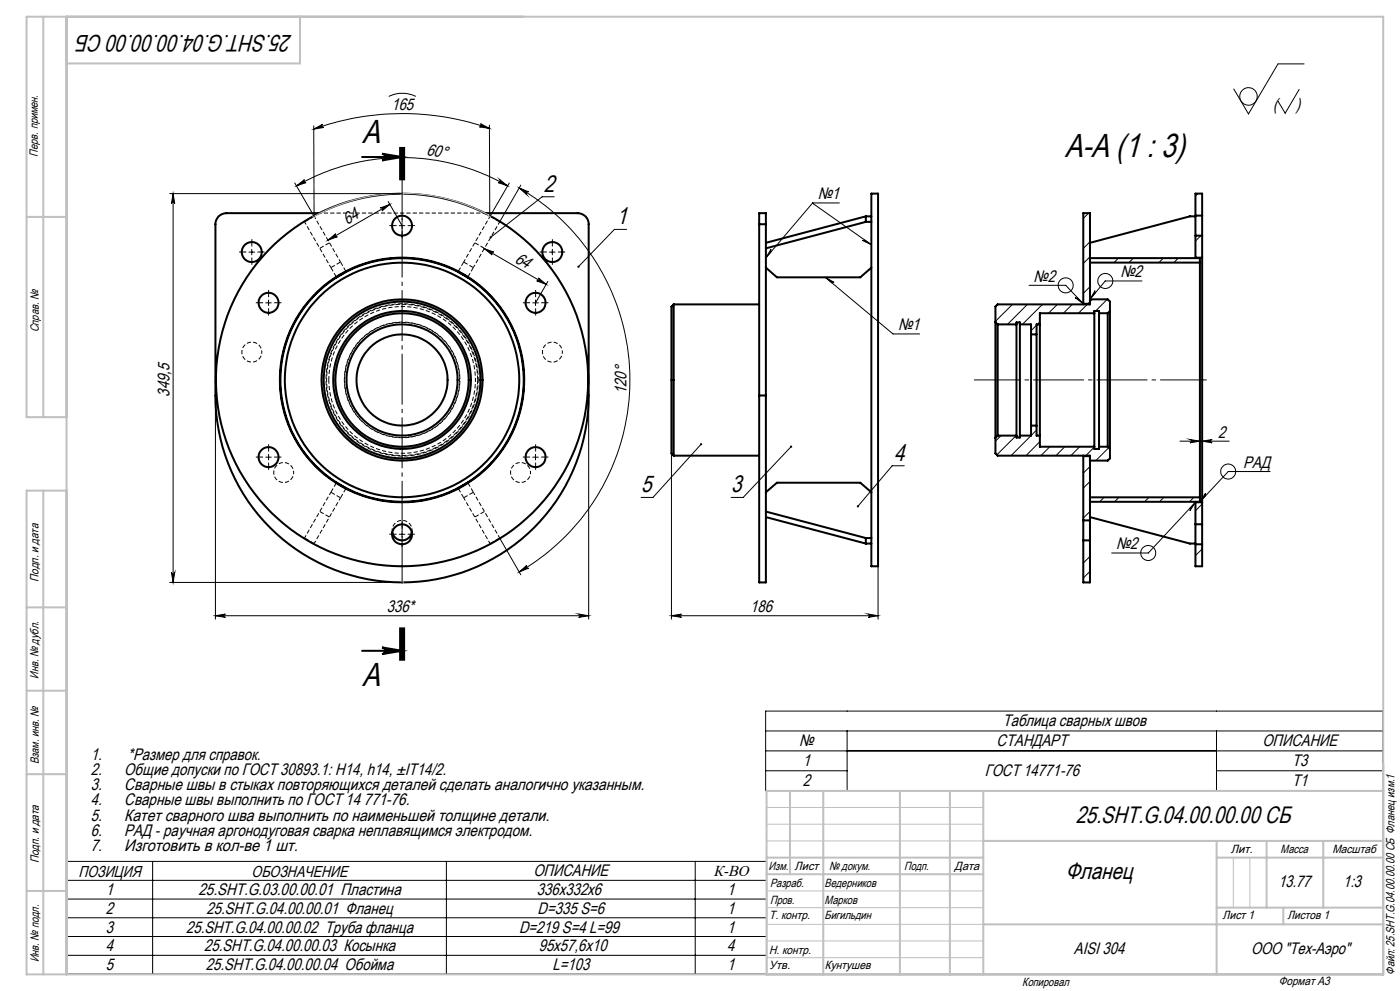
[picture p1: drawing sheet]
<svg xmlns="http://www.w3.org/2000/svg" width="420mm" height="297mm" viewBox="0 0 420 297" stroke-linecap="round" stroke-linejoin="round" font-family="sans-serif">
<g fill="none" stroke="#000" stroke-width=".3" stroke-dasharray="1.3 .6" stroke-dashoffset="-.1" stroke-linecap="butt">
<path d="M91.4 66.5l2.8-1.7M95.9 74.4l2.9-1.6M139.1 78.5l2.9 1.7M142.4 72.8l2.9 1.6M147 64.8l2.9 1.7M99.3 80.2l2.9-1.7M143.3 113.9a22.7 22.7 0 0 0-33.5-19.9 22.7 22.7 0 0 0-1.4 38.9 22.7 22.7 0 0 0 34.8-17.4l.1-1.6M98.8 155l-2.9-1.7M102.2 149.2l-2.9-1.7M142 147.5l-2.9 1.7M145.3 153.3l-2.9 1.7M94.2 162.9l-2.8-1.7"/>
<path d="M149.9 161.2l-2.9 1.7"/>
</g>
<path d="M78.6 105.5a3 3 0 0 0-4.4-2.7 3 3 0 0 0-.5 5.1 3 3 0 0 0 4.8-1.8l.1-.6M137.9 113.9a17.3 17.3 0 0 0-25.5-15.2 17.3 17.3 0 0 0-1.2 29.6 17.3 17.3 0 0 0 26.6-13l.1-1.4M168.7 105.5a3 3 0 0 0-4.3-2.7 3 3 0 0 0-.5 5.1 3 3 0 0 0 4.8-1.8v-.6M88.1 141.6a3 3 0 0 0-4.3-2.7 3 3 0 0 0-.5 5.1 3 3 0 0 0 4.7-1.8l.1-.6M159.2 141.6a3 3 0 0 0-4.4-2.7 3 3 0 0 0-.5 5.1 3 3 0 0 0 4.8-1.8l.1-.6" fill="none" stroke="#000" stroke-width=".3" stroke-dasharray="1.3 .6" stroke-dashoffset=".8" stroke-linecap="butt"/>
<path d="M103.3 113.9a17.3 17.3 0 0 0 25.6 15.2 17.3 17.3 0 0 0 1.2-29.8 17.3 17.3 0 0 0-26.7 13.1l-.1 1.5" fill="none" stroke="#000" stroke-width=".3" stroke-dasharray="1.3 .6" stroke-dashoffset=".5" stroke-linecap="butt"/>
<path d="M98.6 113.9a22 22 0 0 1 32.6-19.4 22 22 0 0 1 1.3 37.9 22 22 0 0 1-33.8-16.9l-.1-1.6M123.6 159.5a3 3 0 0 0-3-3.6 3 3 0 0 0-2.9 3.6" fill="none" stroke="#000" stroke-width=".3" stroke-dasharray="1.3 .6" stroke-dashoffset=".1" stroke-linecap="butt"/>
<path d="M91.4 66.5l7.9 13.7M94.2 64.8l8 13.7M147 64.8l-7.9 13.7M149.9 66.5l-7.9 13.7M91.4 161.2l7.9-13.7M94.2 162.9l8-13.7M147 162.9l-7.9-13.7M149.9 161.2l-7.9-13.7" fill="none" stroke="#000" stroke-width=".3" stroke-dasharray="1.3 .6" stroke-dashoffset=".3" stroke-linecap="butt"/>
<path d="M102.2 78.5l1.6 2.8M100.9 83l-1.6-2.8M137.5 81.3l1.6-2.8M142 80.2l-1.6 2.8M99.3 147.5l1.6-2.8M103.8 146.4l-1.6 2.8M139.1 149.2l-1.6-2.8M140.4 144.7l1.6 2.8" fill="none" stroke="#000" stroke-width=".3" stroke-dasharray="1.3 .6" stroke-linecap="butt"/>
<path d="M145.5 63.9h-49.7" fill="none" stroke="#000" stroke-width=".3" stroke-dasharray="1.3 .6" stroke-dashoffset=".6" stroke-linecap="butt"/>
<path d="M143.5 113.9a22.8 22.8 0 0 0-33.8-20.1 22.8 22.8 0 0 0-1.4 39.3 22.8 22.8 0 0 0 35.1-17.6l.1-1.6" fill="none" stroke="#000" stroke-width=".3" stroke-dasharray="1.3 .6" stroke-dashoffset=".4" stroke-linecap="butt"/>
<g fill="none" stroke="#000" stroke-width=".6">
<path d="M108.6 47.1h12M261.4 58h2v111.7h-2zM95.8 63.9h-27.9a3.3 3.3 0 0 0-3.3 3.3v51.3a56 56 0 0 0 56 56.1 56 56 0 0 0 56-56.1v-51.3a3.3 3.3 0 0 0-3.3-3.3h-27.8M227.8 67.2v-3.3h2v3.3M227.8 67.2h2M227.8 67.2v51.3M229.8 67.2v51.3M259.8 64.8v1.7M259.8 66.5l-30 7.9M259.8 66.5h1.6M259.8 64.8l-30 8M259.8 64.8h1.6"/>
<path d="M327 77.4h33v1.3M327 78.7h33M358.6 77.2v.2M358.6 64.6v6M358.6 64.6v-6.6h2v6.6M358.6 64.8h-1.6l-30 8M358.6 70.6v6.6M358.6 77.2h2M358.6 64.6h2M358.6 70.6h2M360 78.7v70.3M360.6 77.2v73.3"/>
<path d="M360.6 64.6v6M360.6 70.6v6.6M103.8 81.3l-2.9 1.7M137.5 81.3l2.9 1.7M202.1 91.2v45.4M202.1 91.2l-.7 .7v44l.7 .7M202.1 91.2h25.7M229.8 80.2l3.3 2.9h25l3.3-2.9M298.6 96.6v34.6M298.6 96.6l.7 .6M299.3 97.2v33.4M299.3 97.2h5.6"/>
<path d="M304.9 97.2v33.4M304.9 97.2v-.6h1.1v.6M306 97.2v33.4M306 97.2h3.3v3M312 97.2v33.4M312 97.2h-1v3M325 91v.2M325 91v-27.1h2v27.3h-27.7l-.7 .7v4.7M325 91h2M327 89.7h5.3l.7 .7v2.8M328.3 93.9v40M328.3 93.9v-.7h1.4v.7"/>
<path d="M328.3 93.9h-16.3v3.3M329.7 93.9v40M329.7 93.9h2.6M332.3 93.9v40M333 93.2v41.3M333 93.2l-.7 .7M227.8 118.5v56.1h2v-56.1M227.8 118.5h2M309.3 100.2v27.4M309.3 100.2h1.7M311 100.2v27.4M202.1 136.6h25.7"/>
<path d="M298.6 131.2v4.7l.7 .7h27.7v19.4M299.3 130.6l-.7 .6M299.3 130.6h5.6M304.9 130.6v.5h1.1v-.5M309.3 127.6v3h-3.3M309.3 127.6h1.7M311 127.6v3h1M312 130.6v3.3h16.3M325 136.6v.1M325 136.7h2M325 136.7v19.3M328.3 133.9v.6h1.4v-.6"/>
<path d="M329.7 133.9h2.6M332.3 133.9l.7 .6M333 134.5v2.9l-.7 .6h-5.3M100.9 144.8l2.9 1.6M117.7 159.6a2.99 2.99 0 0 0 2.9 2.4 2.99 2.99 0 0 0 2.9-2.4M140.4 144.8l-2.9 1.6M229.8 155l30 7.9M229.8 153.3l30 8M229.8 147.5l3.3-2.8h25l3.3 2.8M325 156v6M325 156h2M327 156v6"/>
<path d="M327 155l30 7.9h1.6M327 149h33M358.6 157.1v6M358.6 150.4v.1M358.6 157.1h2M358.6 150.5v6.6M358.6 150.5h2M360 149v1.4h-33M360.6 157.1v6M360.6 150.5v6.6M259.8 161.3v1.6M259.8 162.9h1.6"/>
<path d="M259.8 161.3h1.6M325 162v12.6h2v-12.6M325 162h2M358.6 163.1v6.6h2v-6.6M358.6 163.1h2M108.6 195h12"/>
<circle cx="75.5" cy="75.5" r="3"/>
<circle cx="120.6" cy="67.6" r="2.99"/>
<circle cx="165.7" cy="75.5" r="3"/>
<circle cx="80.6" cy="90.8" r="3"/>
<circle cx="160.7" cy="90.8" r="3"/>
<circle cx="120.6" cy="113.9" r="20.7"/>
<circle cx="120.6" cy="113.9" r="13.7"/>
<circle cx="120.6" cy="113.9" r="16.7"/>
<circle cx="120.6" cy="113.9" r="23.5"/>
<circle cx="120.6" cy="113.9" r="36.7"/>
<circle cx="120.6" cy="113.9" r="36.5"/>
<circle cx="120.6" cy="113.9" r="20"/>
<circle cx="120.6" cy="113.9" r="55.8"/>
<circle cx="120.6" cy="113.9" r="24.2"/>
<circle cx="120.6" cy="113.9" r="35.2"/>
<circle cx="80.6" cy="137" r="3"/>
<circle cx="160.7" cy="137" r="3"/>
<circle cx="120.6" cy="160.1" r="2.99"/>
</g>
<g fill="none" stroke="#000" stroke-width=".3">
<path d="M391.2 19.2h-7.8l-8.9 14.9-4.4-7.4M94.1 38.7l2.7-1.5a.5 .5 0 0 0-.3 .7 .5 .5 0 0 0 .6 .3zM94.1 37.7l.1 27.1-5.8-9.9M124.7 28.9a9.3 9.3 0 0 0-8.1 0M144.1 37.1l2.7 1.4-3-.5a.5 .5 0 0 0 .6-.3 .5 .5 0 0 0-.3-.6zM146.8 38.5a78.6 78.6 0 0 0-52.7 .2M146.8 37.5l.1 27.1M389.7 26.8l-4.1 7.1-2.2-3.5M50.9 58h69.7M51.9 58l.5 3a.49 .49 0 0 0-.5-.4 .49 .49 0 0 0-.5 .4zM51.9 58v116.6M89 55.7l2.3-1.9a.51 .51 0 0 0-.1 .7 .51 .51 0 0 0 .6 .2z"/>
<path d="M89 55.7a63.4 63.4 0 0 1 63.3 0M149.9 53.8l2.4 1.9-2.9-1a.51 .51 0 0 0 .7-.2 .51 .51 0 0 0-.2-.7zM152.8 54.9l-5.8 9.9M155.8 56.3l2.8 1.2a.5 .5 0 0 0-.7 .2 .5 .5 0 0 0 .1 .6zM155.8 56.3a66.5 66.5 0 0 1 0 115.1M156.2 55.5l-6.3 11M166.3 59h-3.7l-15.4 12.1M359.4 58l-.8 .8M74.7 75.6h1.7M75.5 74.7v1.7M98.4 72l2.3-1.9a.51 .51 0 0 0-.2 .6 .51 .51 0 0 0 .7 .2zM114.1 62.3l2.8-1-2.3 1.9a.51 .51 0 0 0 .2-.7 .51 .51 0 0 0-.7-.2z"/>
<path d="M116.5 60.4l4.1 7.2M116.9 61.3l-18.5 10.7M119.8 67.6h1.7M120.6 66.8v1.7M145.3 74.5l2.8 1.1a.49 .49 0 0 0-.6 .2 .49 .49 0 0 0 .1 .6zM145.3 74.5l18.6 10.7M164.9 75.6h1.6M165.7 74.7v1.7M188 68.8h-3.7l-10.8 11.1M231.3 74.7l.1 .7-1.6 1.9zM243.7 60.9h.1M243.7 60.9l17.7 12.4"/>
<path d="M251.8 60.8h-8l-14 16.5M258.7 72l.7-.1 2 1.4zM326.6 63.9l-1.6 1.6M327 72.5l-2 2M327 77l-2 1.9M335.5 77.4l-1.3 1.3M340 77.4l-1.3 1.3M349 77.4l-1.3 1.3M353.5 77.4l-1.3 1.3M360.3 70.6l-1.7 1.6M79.7 90.8h1.7M80.6 89.9v1.7"/>
<path d="M159.8 90.8h1.7M160.7 89.9v1.7M161.5 83.3l2.4 1.9-2.9-1a.51 .51 0 0 0 .7-.2 .51 .51 0 0 0-.2-.7zM164.4 84.3l-3.7 6.5M247.6 83.1l2.6 1.5-.7 .1zM247.6 83.1l20.3 17h8M303.7 91.2l-5.1 5.1M308.2 91.2l-6 6M308.7 85.5h11l5.3 5.5M311 97.4l-1.7 1.7M312 96.4l-.8 .8M312.7 91.2l-6 6"/>
<path d="M317.2 91.2l-2.7 2.7M321.7 91.2l-2.7 2.7M322.5 89.2h.7l1.8 1.8zM326.2 91.2l-2.7 2.7M327 85.9l-2 2M327.7 89.7l-1.3 1.3M328.3 93.6l-.3 .3M328.5 87.1l.1 .7-1.6 1.9zM332.2 89.7l-3.5 3.5M342.6 84.2h-11l-4.6 5.5M64.6 118.5v67.1M176.6 118.5v67.1"/>
<path d="M79.7 137h1.7M80.6 136.2v1.6M159.8 137h1.7M160.7 136.2v1.6M201.4 135.9v49.7M210.3 133.1l-14.4 16h-3.6M237.3 133.9l-14.3 15.2h-3.7M271.3 139.6h-3.6l-10.3 12.1M300.3 130.6l-1.7 1.6M304.8 130.6l-5.8 5.7M311 128.9l-7.7 7.7M312 132.4l-4.2 4.2"/>
<path d="M315 133.9l-2.7 2.7M319.4 133.9l-2.6 2.7M323.9 133.9l-2.6 2.7M327 139.8l-2 2M328.3 134l-2.5 2.6M332.6 134.2l-3.8 3.8M354 132.2h14.8M357 131.7l3 .5-3 .5a.49 .49 0 0 0 .4-.5 .49 .49 0 0 0-.4-.5zM360.6 132.2l3-.5a.49 .49 0 0 0-.4 .5 .49 .49 0 0 0 .4 .5zM120.6 159.3v1.7M327 153.3l-2 2M327 144.3l-2 2"/>
<path d="M331.2 149l-1.3 1.4M335.7 149l-1.3 1.4M344.7 149l-1.3 1.4M349.2 149l-1.4 1.4M358.2 149l-1.4 1.4M358.6 150.5l-1.6 2.6-.1-.7zM358.6 150.5l-14.1 15.2h-11M360.6 151.1l-2 2M361.7 147.8v.8l-1.7 1.8zM381 141.3h-12.5l-8.5 9.1M50.9 174.6h69.7M51.4 171.6a.49 .49 0 0 0 .5 .4 .49 .49 0 0 0 .5-.4l-.5 3z"/>
<path d="M119.8 160.1h1.7M149.9 161.3l6.3 11M155.8 171.4l2.2-2a.5 .5 0 0 0-.1 .7 .5 .5 0 0 0 .7 .2zM263.4 169.7v15.9M327 166.8l-2 2M327 171.2l-2 2M360.6 164.5l-2 2M64.6 184.5l3-.5a.49 .49 0 0 0-.5 .5 .49 .49 0 0 0 .5 .5zM64.6 184.5h112M173.6 184l3 .5-3 .5a.49 .49 0 0 0 .5-.5 .49 .49 0 0 0-.5-.5zM201.4 184.5l3-.5a.49 .49 0 0 0-.5 .5 .49 .49 0 0 0 .5 .5zM201.4 184.5h62"/>
<path d="M260.4 184l3 .5-3 .5a.49 .49 0 0 0 .5-.5 .49 .49 0 0 0-.5-.5zM229.7 213.1h185.2v23.9h-185.2zM229.7 219.1h185.2M254.1 219.1v17.9M364.9 219.1v17.9M229.7 225h185.2M229.7 231h24.4M364.9 231h50M19.9 258.2h210.1v33.7h-210.1zM45.8 258.2v33.7M133.9 258.2v33.7M208.6 258.2v33.7"/>
<path d="M19.9 263.8h210.1M19.9 269.4h210.1M19.9 275.1h210.1M19.9 280.7h210.1M19.9 286.3h210.1"/>
<circle cx="374.6" cy="28.9" r="2.63"/>
<circle cx="319.7" cy="85.5" r="2.25"/>
<circle cx="331.6" cy="84.2" r="2.24"/>
<circle cx="368.5" cy="141.3" r="2.24"/>
<circle cx="344.5" cy="165.7" r="2.24"/>
</g>
<path d="M114.6 46.1l6 1-6 1a1.01 1.01 0 0 0 .9-1 1.01 1.01 0 0 0-.9-1zM120 44v10M120.6 44v10M121.2 44v10M114.6 194l6 1-6 1a1.01 1.01 0 0 0 .9-1 1.01 1.01 0 0 0-.9-1zM120 188v10M120.6 188v10M121.2 188v10z" fill="none" stroke="#000" stroke-width=".6" stroke-linecap="butt"/>
<g fill="none" stroke="#c0c0c0" stroke-width=".3">
<path d="M120.1 58h1M120.3 57.7l.7 .7M120.6 57.5v1.1M121 57.7l-.7 .7M93.7 64.8h1M93.9 64.5l.7 .7M94.2 64.3v1M94.6 64.5l-.7 .7M146.4 64.6h1M146.6 64.3l.7 .7M146.9 64.6a54.7 54.7 0 0 0-52.7 .2M146.9 64.1v1"/>
<path d="M147.3 64.3l-.7 .7M120.1 174.6h1M120.3 174.2l.7 .7M120.6 174.1v.9M121 174.2l-.7 .7M230 242h65M230 247h65M230 252h65M370 257v15M375 257v15M230 277h65M230 272h65"/>
<path d="M230 267h65M230 287h65M230 282h65"/>
</g>
<path d="M362 113.9h-69.8" fill="none" stroke="#000" stroke-width=".3" stroke-dasharray="15.2 1.3 1.3 1.3" stroke-dashoffset="1.3" stroke-linecap="butt"/>
<path d="M120.6 52.4v122.5" fill="none" stroke="#000" stroke-width=".3" stroke-dasharray="15.2 1.3 1.3 1.3" stroke-dashoffset="3.5" stroke-linecap="butt"/>
<g fill="none" stroke="#000" stroke-width=".3" stroke-dasharray="15.2 1.3 1.3 1.3" stroke-linecap="butt">
<path d="M73.9 75.5h-2.2M75.6 73.9v-2.2M75.6 77.2v2.2M77.2 75.5h2.2M119 67.6h-2.2M120.6 65.9v-2.1M120.6 69.3v2.1M122.3 67.6h2.2M164.1 75.5h-2.2M165.7 73.9v-2.2M165.7 77.2v2.2M167.4 75.5h2.2"/>
<path d="M78.9 90.7h-2.2M80.6 89.1v-2.2M80.6 92.4v2.2M82.2 90.7h2.2M159 90.7h-2.1M160.7 89.1v-2.2M160.7 92.4v2.2M162.4 90.7h2.1M78.9 137h-2.2M80.6 135.3v-2.1M80.6 138.7v2.1M82.2 137h2.2"/>
<path d="M159 137h-2.1M160.7 135.3v-2.1M160.7 138.7v2.1M162.4 137h2.1M120.6 158.4v-2.1M119 160.1h-2.2M120.6 161.8v2.1M122.3 160.1h2.2"/>
</g>
<g fill="none" stroke="#c0c0c0" stroke-width=".6">
<path d="M13 5v120M20 5v287M90 5v14h-70M8 65h12M20 125h-12v-120h407v287h-407v-145h12M13 147v145M8 182h12M8 207h12M8 232h12M237 237v25M247 237v55M270 237v55"/>
<path d="M285 237v55M295 237v55M415 237h-185v55M230 257h65M295 252h120M365 252v40M365 257h50M380 252v20M397 252v20M8 267h12M230 262h65M295 277h120"/>
<path d="M365 272h50M385 272v5"/>
</g>
<g fill="#000">
<path d="M144.1 37.1l2.7 1.4-3-.5a.5 .5 0 0 0 .6-.3 .5 .5 0 0 0-.3-.6zM94.1 38.7l2.7-1.5a.5 .5 0 0 0-.3 .7 .5 .5 0 0 0 .6 .3z"/>
<path d="M114.6 46.1l6 1-6 1a1.01 1.01 0 0 0 .9-1 1.01 1.01 0 0 0-.9-1zM114.6 194l6 1-6 1a1.01 1.01 0 0 0 .9-1 1.01 1.01 0 0 0-.9-1z"/>
<path d="M149.9 53.8l2.4 1.9-2.9-1a.51 .51 0 0 0 .7-.2 .51 .51 0 0 0-.2-.7zM89 55.7l2.3-1.9a.51 .51 0 0 0-.1 .7 .51 .51 0 0 0 .6 .2z"/>
<path d="M114.1 62.3l2.8-1-2.3 1.9a.51 .51 0 0 0 .2-.7 .51 .51 0 0 0-.7-.2zM98.4 72l2.3-1.9a.51 .51 0 0 0-.2 .6 .51 .51 0 0 0 .7 .2z"/>
<path d="M161.5 83.3l2.4 1.9-2.9-1a.51 .51 0 0 0 .7-.2 .51 .51 0 0 0-.2-.7zM145.3 74.5l2.8 1.1a.49 .49 0 0 0-.6 .2 .49 .49 0 0 0 .1 .6z"/>
<path d="M173.3 79.7v.5l.2-.3-.2 .3a.34 .34 0 0 0 .5 0 .34 .34 0 0 0 0-.5 .34 .34 0 0 0-.5 0zM147 70.9l-.1 .4 .3-.2-.2 .2a.33 .33 0 0 0 .4 .1 .33 .33 0 0 0 .1-.5 .33 .33 0 0 0-.5 0zM210.1 132.9a.33 .33 0 0 0 0 .5 .33 .33 0 0 0 .4 0 .33 .33 0 0 0 0-.5l-.2 .2 .2-.2zM237.1 133.6a.33 .33 0 0 0 0 .5 .33 .33 0 0 0 .5 0 .33 .33 0 0 0 0-.5l-.3 .3 .3-.3zM257.2 151.5v.5l.2-.3-.2 .3a.33 .33 0 0 0 .4 0 .33 .33 0 0 0 0-.5 .33 .33 0 0 0-.4 0z"/>
<path d="M51.4 171.6a.49 .49 0 0 0 .5 .4 .49 .49 0 0 0 .5-.4l-.5 3zM51.9 58l.5 3a.49 .49 0 0 0-.5-.4 .49 .49 0 0 0-.5 .4z"/>
<path d="M155.8 171.4l2.2-2a.5 .5 0 0 0-.1 .7 .5 .5 0 0 0 .7 .2zM155.8 56.3l2.8 1.2a.5 .5 0 0 0-.7 .2 .5 .5 0 0 0 .1 .6z"/>
<path d="M64.6 184.5l3-.5a.49 .49 0 0 0-.5 .5 .49 .49 0 0 0 .5 .5zM173.6 184l3 .5-3 .5a.49 .49 0 0 0 .5-.5 .49 .49 0 0 0-.5-.5zM247.6 83.1l2.6 1.5-.7 .1zM231.3 74.7l.1 .7-1.6 1.9zM258.7 72l.7-.1 2 1.4zM357 131.7l3 .5-3 .5a.49 .49 0 0 0 .4-.5 .49 .49 0 0 0-.4-.5zM360.6 132.2l3-.5a.49 .49 0 0 0-.4 .5 .49 .49 0 0 0 .4 .5zM328.5 87.1l.1 .7-1.6 1.9zM322.5 89.2h.7l1.8 1.8zM358.6 150.5l-1.6 2.6-.1-.7zM361.7 147.8v.8l-1.7 1.8z"/>
<path d="M260.4 184l3 .5-3 .5a.49 .49 0 0 0 .5-.5 .49 .49 0 0 0-.5-.5zM201.4 184.5l3-.5a.49 .49 0 0 0-.5 .5 .49 .49 0 0 0 .5 .5z"/>
</g>
<g font-size="10">
<text x="108.6" y="42.9">A</text>
<text x="319.4" y="47">A-A (1 : 3)</text>
<text x="108.6" y="205.5">A</text>
</g>
<g font-size="7.1">
<text x="87.7" y="10.6" transform="rotate(-180 87.7 10.6)">25.SHT.G.04.00.00.00 СБ</text>
<text x="163.2" y="57.4">2</text>
<text x="184.9" y="67.2">1</text>
<text x="268.2" y="138">4</text>
<text x="192.4" y="147.5">5</text>
<text x="219.4" y="147.5">3</text>
<text x="322.7" y="246.8">25.SHT.G.04.00.00.00 СБ</text>
<text x="319.7" y="263.4">Фланец</text>
</g>
<g font-size="5.1">
<text x="382" y="33">(</text>
<text x="388.8" y="33">)</text>
</g>
<g font-size="5">
<text x="117.4" y="33">165</text>
<text x="127.8" y="46.5" transform="rotate(9 127.8 46.5)">60°</text>
<text x="245.3" y="59.7">№1</text>
<text x="104.1" y="67.4" transform="rotate(-30 104.1 67.4)">64</text>
<text x="154.3" y="78.4" transform="rotate(30 154.3 78.4)">64</text>
<text x="336.1" y="83.1">№2</text>
<text x="310.1" y="84.4">№2</text>
<text x="269.4" y="99">№1</text>
<text x="50.9" y="118.9" transform="rotate(-90 50.9 118.9)">349,5</text>
<text x="187.9" y="118.2" transform="rotate(-90 187.9 118.2)">120°</text>
<text x="365.5" y="131.1">2</text>
<text x="373" y="140.2">РАД</text>
<text x="334.8" y="164.6">№2</text>
<text x="116" y="183.4">336*</text>
<text x="225.1" y="183.4">186</text>
<text x="300.8" y="217.7">Таблица сварных швов</text>
<text x="27.3" y="227.9">1.</text>
<text x="38.4" y="227.9">*Размер для справок.</text>
<text x="239.8" y="223.7">№</text>
<text x="299" y="223.7">СТАНДАРТ</text>
<text x="378.7" y="223.7">ОПИСАНИЕ</text>
<text x="27.3" y="232.4">2.</text>
<text x="37.3" y="232.4">Общие допуски по ГОСТ 30893.1: Н14, h14, ±IT14/2.</text>
<text x="240.8" y="229.6">1</text>
<text x="295.4" y="232.6">ГОСТ 14771-76</text>
<text x="387.7" y="229.6">Т3</text>
<text x="27.3" y="236.9">3.</text>
<text x="37.3" y="236.9">Сварные швы в стыках повторяющихся деталей сделать аналогично указанным.</text>
<text x="240.8" y="235.6">2</text>
<text x="387.7" y="235.6">Т1</text>
<text x="27.3" y="245.9">5.</text>
<text x="27.3" y="241.4">4.</text>
<text x="37.3" y="245.9">Катет сварного шва выполнить по наименьшей толщине детали.</text>
<text x="37.3" y="241.4">Сварные швы выполнить по ГОСТ 14 771-76.</text>
<text x="27.3" y="250.4">6.</text>
<text x="37.3" y="250.4">РАД - раучная аргонодуговая сварка неплавящимся электродом.</text>
<text x="27.3" y="254.9">7.</text>
<text x="37.3" y="254.9">Изготовить в кол-ве 1 шт.</text>
<text x="160" y="262.6">ОПИСАНИЕ</text>
<text x="31.8" y="268.3">1</text>
<text x="59.5" y="268.3">25.SHT.G.03.00.00.01 Пластина</text>
<text x="161.1" y="268.3">336х332х6</text>
<text x="218.2" y="268.3">1</text>
<text x="383.5" y="265.9">13.77</text>
<text x="403" y="265.9">1:3</text>
<text x="31.8" y="273.9">2</text>
<text x="62" y="273.9">25.SHT.G.04.00.00.01 Фланец</text>
<text x="161.3" y="273.9">D=335 S=6</text>
<text x="218.2" y="273.9">1</text>
<text x="31.8" y="279.5">3</text>
<text x="55.9" y="279.5">25.SHT.G.04.00.00.02 Труба фланца</text>
<text x="155.7" y="279.5">D=219 S=4 L=99</text>
<text x="218.2" y="279.5">1</text>
<text x="31.8" y="285.1">4</text>
<text x="61.2" y="285.1">25.SHT.G.04.00.00.03 Косынка</text>
<text x="161.6" y="285.1">95х57,6х10</text>
<text x="218.2" y="285.1">4</text>
<text x="322.2" y="285.8">AISI 304</text>
<text x="375.3" y="285.8">ООО &quot;Тех-Аэро&quot;</text>
<text x="31.8" y="290.7">5</text>
<text x="61.8" y="290.7">25.SHT.G.04.00.00.04 Обойма</text>
<text x="165.7" y="290.7">L=103</text>
<text x="218.2" y="290.7">1</text>
</g>
<g font-size="4.7">
<text x="23.6" y="262.7">ПОЗИЦИЯ</text>
<text x="75.5" y="262.7">ОБОЗНАЧЕНИЕ</text>
<text x="214" y="262.4">К-ВО</text>
</g>
<g font-size="3.6">
<text x="11.4" y="46.9" transform="rotate(-90 11.4 46.9)">Перв. примен.</text>
<text x="11.6" y="99.6" transform="rotate(-90 11.6 99.6)">Справ. №</text>
<text x="11.5" y="174.4" transform="rotate(-90 11.5 174.4)">Подп. и дата</text>
<text x="11.6" y="203.4" transform="rotate(-90 11.6 203.4)">Инв. № дубл.</text>
<text x="11.6" y="229" transform="rotate(-90 11.6 229)">Взам. инв. №</text>
<text x="369.2" y="255.7">Лит.</text>
<text x="384.2" y="255.7">Масса</text>
<text x="399.7" y="255.7">Масштаб</text>
<text x="11.7" y="258.8" transform="rotate(-90 11.7 258.8)">Подп. и дата</text>
<text x="230.6" y="260.6">Изм.</text>
<text x="238.4" y="260.6">Лист</text>
<text x="248.7" y="260.6">№ докум.</text>
<text x="271.3" y="260.7">Подп.</text>
<text x="286.4" y="260.7">Дата</text>
<text x="231" y="265.7">Разраб.</text>
<text x="247.4" y="265.7">Ведерников</text>
<text x="230.7" y="275.5">Т. контр.</text>
<text x="231" y="270.9">Пров.</text>
<text x="247.4" y="275.5">Бигильдин</text>
<text x="247.4" y="270.9">Марков</text>
<text x="366.8" y="275.5">Лист 1</text>
<text x="386.2" y="275.5">Листов 1</text>
<text x="230.7" y="285.8">Н. контр.</text>
<text x="11.6" y="288.4" transform="rotate(-90 11.6 288.4)">Инв. № подл.</text>
<text x="230.7" y="290.5">Утв.</text>
<text x="247.4" y="290.5">Кунтушев</text>
<text x="418.4" y="292.1" transform="rotate(-90 418.4 292.1)">Файл: 25.SHT.G.04.00.00.00 СБ Фланец изм.1</text>
<text x="306.7" y="295.4">Копировал</text>
<text x="383.6" y="295.2">Формат A3</text>
</g>
</svg>
